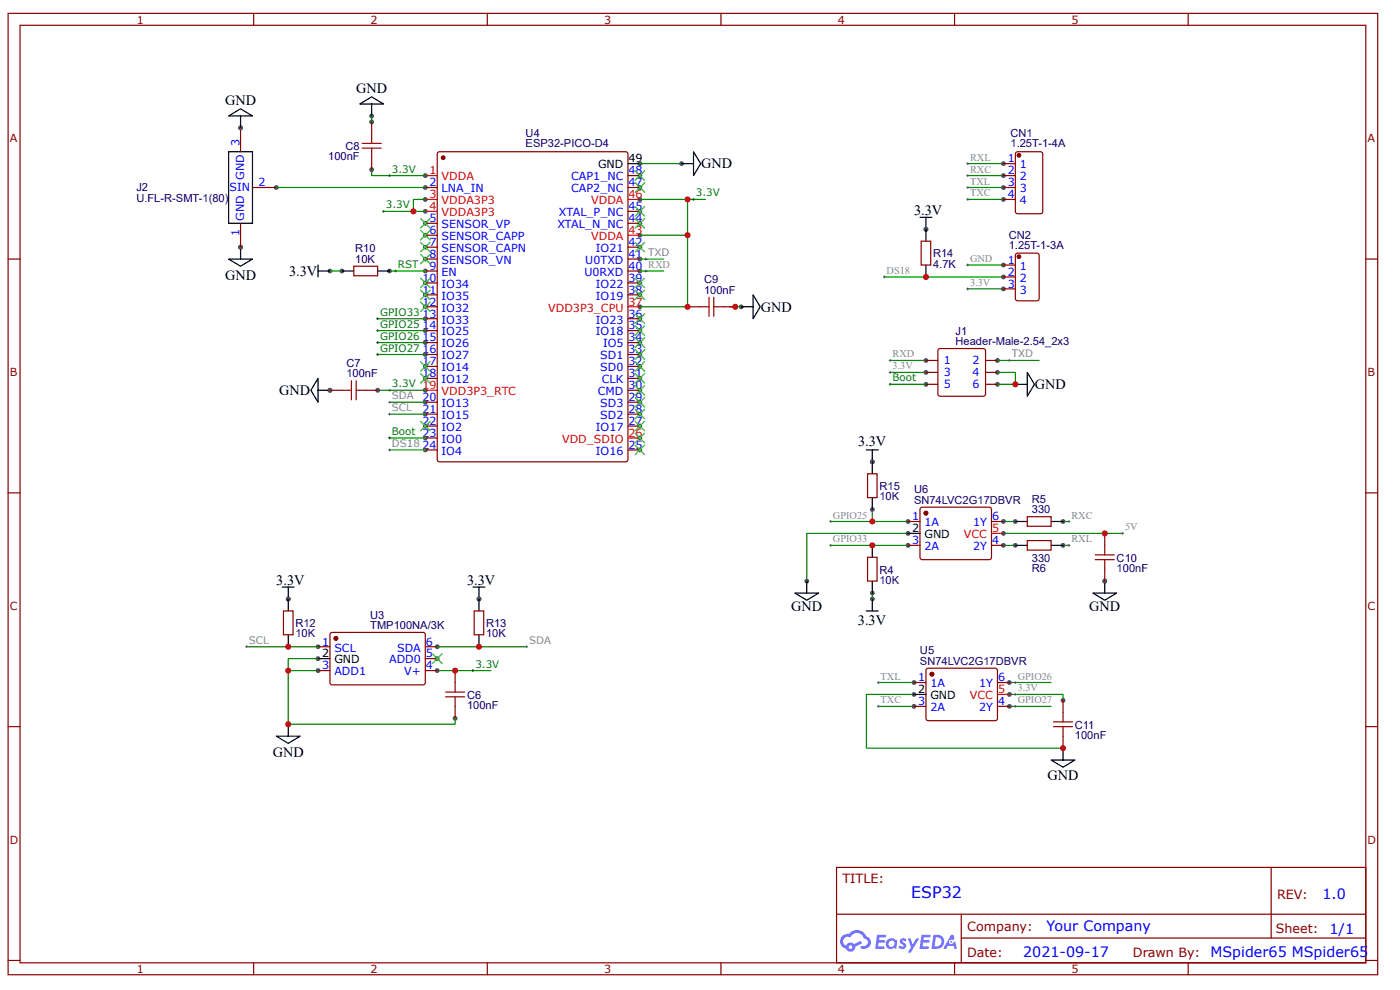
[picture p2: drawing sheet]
<svg xmlns="http://www.w3.org/2000/svg" width="297mm" height="210mm" viewBox="0 0 297 210" stroke-linecap="round" stroke-linejoin="round" font-family="sans-serif">
<g fill="none" stroke="#800" stroke-width=".25">
<path d="M1.7 2.8h290.6v203.9h-290.6zM4.3 5.4h285.5v198.7h-285.5zM53.8 2.8v2.6M103.4 2.8v2.6M152.9 2.8v2.6M202.5 2.8v2.6M252.1 2.8v2.6M1.7 54.9h2.6M289.8 54.9h2.5M1.7 104.5h2.6M289.8 104.5h2.5M1.7 154.1h2.6"/>
<path d="M289.8 154.1h2.5M177.5 183.9h112.3v20.2h-112.3zM177.5 193.8h112.2M203.9 198.9h85.8M203.9 193.8v10.1M269.7 183.9v15M1.7 203.6h2.6M53.8 204.1v2.6M103.4 204.1v2.6M152.9 204.1v2.6M202.5 204.1v2.6M252.1 204.1v2.6"/>
<path d="M289.8 203.6h2.5"/>
</g>
<g fill="#58f">
<path d="M191.1 199.1l.5-.2 .4 .1 .3 .3-.3 .4a.34 .34 0 0 0-.2-.3 .34 .34 0 0 0-.4 .1l.1 .1a.85 .85 0 0 1 .7 .6 .85 .85 0 0 1-.3 .9l-.7 .1-.6-.4 .3-.4 .5 .3 .3-.1-.1-.2a.87 .87 0 0 1-.5-1.3z"/>
<path d="M192.6 199h.6l.4 1.3 .8-1.3h.6l-1.8 3h-.6l.7-1.1z"/>
<path d="M186.1 198.2h1.7l.2 .1-.1 .4h-1.3l-.1 .6h1.1l.2 .3-.3 .3h-1.1l-.1 .7 1.2 .1 .2 .2-.2 .2-1.9 .1z"/>
<path d="M195.5 198.2h1.7l.2 .1-.1 .4h-1.3l-.1 .6h1.1l.2 .3-.2 .3-1.2-.1-.1 .8 1.3 .1 .1 .2-.1 .2-1.9 .1z"/>
<path d="M201.8 198.2h.5l.2 .9-.4 .2a.5 .5 0 0 0-.8 .2 .5 .5 0 0 0 .4 .7 .5 .5 0 0 0 .6-.4l.3-.2 .4 1.6h-.5l-.2-.7h-1.2l-.4 .7h-.6z"/>
<path d="M198 198.2l-.4 3h1a1.51 1.51 0 0 0 1.7-1.6 1.51 1.51 0 0 0-1.8-1.4zM198.5 198.7a1 1 0 0 1 1.2 1 1 1 0 0 1-1.2 .9h-.2z"/>
<path d="M188.2 199.3a1.1 1.1 0 0 0 0 1.6 1.1 1.1 0 0 0 1.5 .1l.4 .2 .3-1.7-.5-.2a1.07 1.07 0 0 0-1.7 0zM188.4 200.1a.7 .7 0 0 1 1.4 0 .7 .7 0 0 1-1.4 0z"/>
<path d="M178.7 198.5a1.57 1.57 0 0 0 .8 2.6 1.03 1.03 0 0 0 1.1 .7 1.03 1.03 0 0 0 .9-1.1l1.4-.7-.3-.5-1.4 .7a1.05 1.05 0 0 0-1.7 .3 1 1 0 0 1-.5-1.4 1 1 0 0 1 1.4-.4 1.52 1.52 0 0 1 1.6-.9 1.52 1.52 0 0 1 1.3 1.2 .82 .82 0 0 1 .8 1 .82 .82 0 0 1-1.2 .6 .31 .31 0 0 0-.4 .2 .31 .31 0 0 0 .3 .4 1.42 1.42 0 0 0 1.9-.9 1.42 1.42 0 0 0-.9-1.8 2.25 2.25 0 0 0-3.8-.5l-.8 .1zM180 200.8a.4 .4 0 0 1 .8 0 .4 .4 0 0 1-.8 0z"/>
<circle cx="201.8" cy="199.7" r=".19"/>
</g>
<path d="M92.9 32.3l.4-.1h39.4l.4 .2 .1 65-.2 .4-39.7 .1-.5-.2v-65z" fill="none" stroke="#800" stroke-width=".25"/>
<circle cx="94" cy="33.4" r=".38" fill="#800"/>
<circle cx="94" cy="33.4" r=".38" fill="none" stroke="#800" stroke-width=".25"/>
<circle cx="90.2" cy="37.2" r=".51" fill="#4f4f4f"/>
<path d="M90.2 37.2h2.6" fill="none" stroke="#f00" stroke-width=".25"/>
<circle cx="90.2" cy="39.8" r=".51" fill="#4f4f4f"/>
<path d="M90.2 39.8h2.6" fill="none" stroke="#800" stroke-width=".25"/>
<circle cx="90.2" cy="42.3" r=".51" fill="#4f4f4f"/>
<path d="M90.2 42.3h2.6" fill="none" stroke="#f00" stroke-width=".25"/>
<circle cx="90.2" cy="44.8" r=".51" fill="#4f4f4f"/>
<path d="M90.2 44.8h2.6" fill="none" stroke="#f00" stroke-width=".25"/>
<circle cx="90.2" cy="47.3" r=".51" fill="#4f4f4f"/>
<path d="M90.2 47.3h2.6" fill="none" stroke="#800" stroke-width=".25"/>
<circle cx="90.2" cy="49.9" r=".51" fill="#4f4f4f"/>
<path d="M90.2 49.9h2.6" fill="none" stroke="#800" stroke-width=".25"/>
<circle cx="90.2" cy="52.4" r=".51" fill="#4f4f4f"/>
<path d="M90.2 52.4h2.6" fill="none" stroke="#800" stroke-width=".25"/>
<circle cx="90.2" cy="54.9" r=".51" fill="#4f4f4f"/>
<path d="M90.2 54.9h2.6" fill="none" stroke="#800" stroke-width=".25"/>
<circle cx="90.2" cy="57.5" r=".51" fill="#4f4f4f"/>
<path d="M90.2 57.5h2.6" fill="none" stroke="#800" stroke-width=".25"/>
<circle cx="90.2" cy="60" r=".51" fill="#4f4f4f"/>
<path d="M90.2 60h2.6" fill="none" stroke="#800" stroke-width=".25"/>
<circle cx="90.2" cy="62.5" r=".51" fill="#4f4f4f"/>
<path d="M90.2 62.5h2.6" fill="none" stroke="#800" stroke-width=".25"/>
<circle cx="90.2" cy="65" r=".51" fill="#4f4f4f"/>
<path d="M90.2 65h2.6" fill="none" stroke="#800" stroke-width=".25"/>
<circle cx="90.2" cy="67.6" r=".51" fill="#4f4f4f"/>
<path d="M90.2 67.6h2.6" fill="none" stroke="#800" stroke-width=".25"/>
<circle cx="90.2" cy="70.1" r=".51" fill="#4f4f4f"/>
<path d="M90.2 70.1h2.6" fill="none" stroke="#800" stroke-width=".25"/>
<circle cx="90.2" cy="72.6" r=".51" fill="#4f4f4f"/>
<path d="M90.2 72.6h2.6" fill="none" stroke="#800" stroke-width=".25"/>
<circle cx="90.2" cy="75.2" r=".51" fill="#4f4f4f"/>
<path d="M90.2 75.2h2.6" fill="none" stroke="#800" stroke-width=".25"/>
<circle cx="90.2" cy="77.7" r=".51" fill="#4f4f4f"/>
<path d="M90.2 77.7h2.6" fill="none" stroke="#800" stroke-width=".25"/>
<circle cx="90.2" cy="80.2" r=".51" fill="#4f4f4f"/>
<path d="M90.2 80.2h2.6" fill="none" stroke="#800" stroke-width=".25"/>
<circle cx="90.2" cy="82.7" r=".51" fill="#4f4f4f"/>
<path d="M90.2 82.7h2.6" fill="none" stroke="#f00" stroke-width=".25"/>
<circle cx="90.2" cy="85.3" r=".51" fill="#4f4f4f"/>
<path d="M90.2 85.3h2.6" fill="none" stroke="#800" stroke-width=".25"/>
<circle cx="90.2" cy="87.8" r=".51" fill="#4f4f4f"/>
<path d="M90.2 87.8h2.6" fill="none" stroke="#800" stroke-width=".25"/>
<circle cx="90.2" cy="90.3" r=".51" fill="#4f4f4f"/>
<path d="M90.2 90.3h2.6" fill="none" stroke="#800" stroke-width=".25"/>
<circle cx="90.2" cy="92.9" r=".51" fill="#4f4f4f"/>
<path d="M90.2 92.9h2.6" fill="none" stroke="#800" stroke-width=".25"/>
<circle cx="90.2" cy="95.4" r=".51" fill="#4f4f4f"/>
<path d="M90.2 95.4h2.6" fill="none" stroke="#800" stroke-width=".25"/>
<circle cx="135.7" cy="95.4" r=".51" fill="#4f4f4f"/>
<path d="M133.2 95.4h2.5" fill="none" stroke="#800" stroke-width=".25"/>
<circle cx="135.7" cy="92.9" r=".51" fill="#4f4f4f"/>
<path d="M133.2 92.9h2.5" fill="none" stroke="#f00" stroke-width=".25"/>
<circle cx="135.7" cy="90.3" r=".51" fill="#4f4f4f"/>
<path d="M133.2 90.3h2.5" fill="none" stroke="#800" stroke-width=".25"/>
<circle cx="135.7" cy="87.8" r=".51" fill="#4f4f4f"/>
<path d="M133.2 87.8h2.5" fill="none" stroke="#800" stroke-width=".25"/>
<circle cx="135.7" cy="85.3" r=".51" fill="#4f4f4f"/>
<path d="M133.2 85.3h2.5" fill="none" stroke="#800" stroke-width=".25"/>
<circle cx="135.7" cy="82.7" r=".51" fill="#4f4f4f"/>
<path d="M133.2 82.7h2.5" fill="none" stroke="#800" stroke-width=".25"/>
<circle cx="135.7" cy="80.2" r=".51" fill="#4f4f4f"/>
<path d="M133.2 80.2h2.5" fill="none" stroke="#800" stroke-width=".25"/>
<circle cx="135.7" cy="77.7" r=".51" fill="#4f4f4f"/>
<path d="M133.2 77.7h2.5" fill="none" stroke="#800" stroke-width=".25"/>
<circle cx="135.7" cy="75.2" r=".51" fill="#4f4f4f"/>
<path d="M133.2 75.2h2.5" fill="none" stroke="#800" stroke-width=".25"/>
<circle cx="135.7" cy="72.6" r=".51" fill="#4f4f4f"/>
<path d="M133.2 72.6h2.5" fill="none" stroke="#800" stroke-width=".25"/>
<circle cx="135.7" cy="70.1" r=".51" fill="#4f4f4f"/>
<path d="M133.2 70.1h2.5" fill="none" stroke="#800" stroke-width=".25"/>
<circle cx="135.7" cy="67.6" r=".51" fill="#4f4f4f"/>
<path d="M133.2 67.6h2.5" fill="none" stroke="#800" stroke-width=".25"/>
<circle cx="135.7" cy="65" r=".51" fill="#4f4f4f"/>
<path d="M133.2 65h2.5" fill="none" stroke="#f00" stroke-width=".25"/>
<circle cx="135.7" cy="62.5" r=".51" fill="#4f4f4f"/>
<path d="M133.2 62.5h2.5" fill="none" stroke="#800" stroke-width=".25"/>
<circle cx="135.7" cy="60" r=".51" fill="#4f4f4f"/>
<path d="M133.2 60h2.5" fill="none" stroke="#800" stroke-width=".25"/>
<circle cx="135.7" cy="57.5" r=".51" fill="#4f4f4f"/>
<path d="M133.2 57.5h2.5" fill="none" stroke="#800" stroke-width=".25"/>
<circle cx="135.7" cy="54.9" r=".51" fill="#4f4f4f"/>
<path d="M133.2 54.9h2.5" fill="none" stroke="#800" stroke-width=".25"/>
<circle cx="135.7" cy="52.4" r=".51" fill="#4f4f4f"/>
<path d="M133.2 52.4h2.5" fill="none" stroke="#800" stroke-width=".25"/>
<circle cx="135.7" cy="49.9" r=".51" fill="#4f4f4f"/>
<path d="M133.2 49.9h2.5" fill="none" stroke="#f00" stroke-width=".25"/>
<circle cx="135.7" cy="47.3" r=".51" fill="#4f4f4f"/>
<path d="M133.2 47.3h2.5" fill="none" stroke="#800" stroke-width=".25"/>
<circle cx="135.7" cy="44.8" r=".51" fill="#4f4f4f"/>
<path d="M133.2 44.8h2.5" fill="none" stroke="#800" stroke-width=".25"/>
<circle cx="135.7" cy="42.3" r=".51" fill="#4f4f4f"/>
<path d="M133.2 42.3h2.5" fill="none" stroke="#f00" stroke-width=".25"/>
<circle cx="135.7" cy="39.8" r=".51" fill="#4f4f4f"/>
<path d="M133.2 39.8h2.5" fill="none" stroke="#800" stroke-width=".25"/>
<circle cx="135.7" cy="37.2" r=".51" fill="#4f4f4f"/>
<path d="M133.2 37.2h2.5" fill="none" stroke="#800" stroke-width=".25"/>
<circle cx="135.7" cy="34.7" r=".51" fill="#4f4f4f"/>
<path d="M133.2 34.7h2.5" fill="none" stroke="#000" stroke-width=".25"/>
<path d="M135.7 42.3h10.2v7.6h-10.2M145.9 49.9v15.1h-10.2M145.9 42.3h3.8" fill="none" stroke="#080" stroke-width=".25"/>
<circle cx="147.1" cy="42.3" r=".25" fill="#360"/>
<path d="M147.1 42v.5zM146.9 42.3h.5z" fill="#000"/>
<circle cx="157.2" cy="65" r=".51" fill="#4f4f4f"/>
<path d="M157.2 65h2.6M159.8 62.5l1.5 2.5-1.5 2.6z" fill="none" stroke="#000" stroke-width=".25"/>
<circle cx="51" cy="52.4" r=".51" fill="#4f4f4f"/>
<path d="M48.5 54.9h5.1l-2.6 1.5zM51 52.4v2.5" fill="none" stroke="#000" stroke-width=".25"/>
<circle cx="81.4" cy="44.8" r=".25" fill="#360"/>
<path d="M81.4 44.6v.5zM81.1 44.8h.5z" fill="#000"/>
<path d="M78.9 36v1.2h11.3M90.2 42.3h-2.5v2.5" fill="none" stroke="#080" stroke-width=".25"/>
<circle cx="82.6" cy="37.2" r=".25" fill="#360"/>
<path d="M82.6 37v.5zM82.4 37.2h.5z" fill="#000"/>
<path d="M48.5 32.2h5.1v15.1h-5.1z" fill="none" stroke="#000" stroke-width=".25"/>
<circle cx="51" cy="52.4" r=".51" fill="#4f4f4f"/>
<path d="M51 47.3v5.1" fill="none" stroke="#800" stroke-width=".25"/>
<circle cx="58.6" cy="39.8" r=".51" fill="#4f4f4f"/>
<path d="M53.6 39.8h5" fill="none" stroke="#800" stroke-width=".25"/>
<circle cx="51" cy="27.1" r=".51" fill="#4f4f4f"/>
<path d="M51 27.1v5.1" fill="none" stroke="#800" stroke-width=".25"/>
<path d="M58.6 39.8h31.6" fill="none" stroke="#080" stroke-width=".25"/>
<circle cx="51" cy="27.1" r=".51" fill="#4f4f4f"/>
<path d="M48.5 24.6l2.5-1.5 2.6 1.5zM51 24.6v2.5" fill="none" stroke="#000" stroke-width=".25"/>
<circle cx="82.6" cy="82.7" r=".25" fill="#360"/>
<path d="M82.6 82.5v.5zM82.4 82.7h.5z" fill="#000"/>
<circle cx="70" cy="82.7" r=".51" fill="#4f4f4f"/>
<path d="M67.5 80.2v5.1l-1.5-2.6zM67.5 82.7h2.5" fill="none" stroke="#000" stroke-width=".25"/>
<circle cx="83.9" cy="57.5" r=".25" fill="#360"/>
<path d="M83.9 57.2v.5zM83.7 57.5h.5z" fill="#000"/>
<path d="M82.6 92.9h7.6" fill="none" stroke="#080" stroke-width=".25"/>
<circle cx="82.6" cy="92.9" r=".25" fill="#360"/>
<path d="M82.6 92.6v.5zM82.4 92.9h.5z" fill="#000"/>
<path d="M135.7 57.5h5.1M135.7 54.9h5.1" fill="none" stroke="#080" stroke-width=".25"/>
<circle cx="137" cy="54.9" r=".25" fill="#838383"/>
<path d="M137 54.7v.5zM136.8 54.9h.5z" fill="#000"/>
<circle cx="137" cy="57.5" r=".25" fill="#838383"/>
<path d="M137 57.2v.5zM136.8 57.5h.5z" fill="#000"/>
<path d="M82.6 85.3h7.6M82.6 87.8h7.6" fill="none" stroke="#080" stroke-width=".25"/>
<circle cx="82.6" cy="85.3" r=".25" fill="#838383"/>
<path d="M82.6 85v.5zM82.4 85.3h.5z" fill="#000"/>
<circle cx="82.6" cy="87.8" r=".25" fill="#838383"/>
<path d="M82.6 87.5v.6zM82.4 87.8h.5z" fill="#000"/>
<path d="M82.6 95.4h7.6" fill="none" stroke="#080" stroke-width=".25"/>
<circle cx="82.6" cy="95.4" r=".25" fill="#838383"/>
<path d="M82.6 95.1v.5zM82.4 95.4h.5z" fill="#000"/>
<path d="M80.1 75.2h10.1M80.1 72.6h10.1M80.1 67.6h10.1" fill="none" stroke="#080" stroke-width=".25"/>
<circle cx="80.1" cy="67.6" r=".25" fill="#360"/>
<path d="M80.1 67.3v.5zM79.9 67.6h.5z" fill="#000"/>
<circle cx="80.1" cy="70.1" r=".25" fill="#360"/>
<path d="M80.1 69.8v.6zM79.9 70.1h.5z" fill="#000"/>
<circle cx="80.1" cy="72.6" r=".25" fill="#360"/>
<path d="M80.1 72.4v.5zM79.9 72.6h.5z" fill="#000"/>
<circle cx="80.1" cy="75.2" r=".25" fill="#360"/>
<path d="M80.1 74.9v.5zM79.9 75.2h.5z" fill="#000"/>
<path d="M212.9 113.1h25.3" fill="none" stroke="#080" stroke-width=".25"/>
<circle cx="238.2" cy="113.1" r=".25" fill="#838383"/>
<path d="M238.2 112.8v.5zM237.9 113.1h.5z" fill="#000"/>
<circle cx="226.8" cy="110.6" r=".25" fill="#838383"/>
<path d="M226.8 110.3v.5zM226.5 110.6h.5z" fill="#000"/>
<path d="M225.5 110.6h1.3M225.5 115.6h1.3" fill="none" stroke="#080" stroke-width=".25"/>
<circle cx="226.8" cy="115.6" r=".25" fill="#838383"/>
<path d="M226.8 115.4v.5zM226.5 115.6h.5z" fill="#000"/>
<path d="M212.9 115.6h2.5M193.9 147.2h-10.1v11.4h41.7M214.1 147.2h11.4v1.3" fill="none" stroke="#080" stroke-width=".25"/>
<circle cx="225.5" cy="158.6" r=".51" fill="#4f4f4f"/>
<path d="M225.5 158.6v2.5M223 161.1h5.1l-2.6 1.6z" fill="none" stroke="#000" stroke-width=".25"/>
<path d="M186.3 144.7h7.6M186.3 149.8h7.6" fill="none" stroke="#080" stroke-width=".25"/>
<circle cx="186.3" cy="144.7" r=".25" fill="#838383"/>
<path d="M186.3 144.4v.6zM186.1 144.7h.5z" fill="#000"/>
<circle cx="186.3" cy="149.8" r=".25" fill="#838383"/>
<path d="M186.3 149.5v.5zM186.1 149.8h.5z" fill="#000"/>
<path d="M214.1 144.7h8.9" fill="none" stroke="#080" stroke-width=".25"/>
<circle cx="215.4" cy="144.7" r=".25" fill="#838383"/>
<path d="M215.4 144.4v.6zM215.2 144.7h.5z" fill="#000"/>
<path d="M214.1 149.8h8.9" fill="none" stroke="#080" stroke-width=".25"/>
<circle cx="215.4" cy="149.8" r=".25" fill="#838383"/>
<path d="M215.4 149.5v.5zM215.2 149.8h.5z" fill="#000"/>
<path d="M205.3 42.3h7.6" fill="none" stroke="#080" stroke-width=".25"/>
<circle cx="205.3" cy="42.3" r=".25" fill="#838383"/>
<path d="M205.3 42v.5zM205 42.3h.5z" fill="#000"/>
<path d="M205.3 39.8h7.6" fill="none" stroke="#080" stroke-width=".25"/>
<circle cx="205.3" cy="39.8" r=".25" fill="#838383"/>
<path d="M205.3 39.5v.5zM205 39.8h.5z" fill="#000"/>
<path d="M205.3 37.2h7.6" fill="none" stroke="#080" stroke-width=".25"/>
<circle cx="205.3" cy="37.2" r=".25" fill="#838383"/>
<path d="M205.3 37v.5zM205 37.2h.5z" fill="#000"/>
<path d="M205.3 34.7h7.6" fill="none" stroke="#080" stroke-width=".25"/>
<circle cx="205.3" cy="34.7" r=".25" fill="#838383"/>
<path d="M205.3 34.4v.5zM205 34.7h.5z" fill="#000"/>
<path d="M205.3 61.2h7.6" fill="none" stroke="#080" stroke-width=".25"/>
<circle cx="205.3" cy="61.2" r=".25" fill="#838383"/>
<path d="M205.3 61v.5zM205 61.2h.5z" fill="#000"/>
<path d="M187.6 58.7h25.3" fill="none" stroke="#080" stroke-width=".25"/>
<circle cx="187.6" cy="58.7" r=".25" fill="#838383"/>
<path d="M187.6 58.5v.5zM187.3 58.7h.5z" fill="#000"/>
<path d="M205.3 56.2h7.6" fill="none" stroke="#080" stroke-width=".25"/>
<circle cx="205.3" cy="56.2" r=".25" fill="#838383"/>
<path d="M205.3 55.9v.5zM205 56.2h.5z" fill="#000"/>
<circle cx="61.1" cy="153.6" r=".51" fill="#4f4f4f"/>
<path d="M58.6 156.1h5.1l-2.6 1.5zM61.1 153.6v2.5" fill="none" stroke="#000" stroke-width=".25"/>
<path d="M92.8 142.2h11.3" fill="none" stroke="#080" stroke-width=".25"/>
<circle cx="71.3" cy="135.3" r=".38" fill="#800"/>
<g fill="none" stroke="#800" stroke-width=".25">
<path d="M70.1 134.2l.4-.1 19.5 .1 .2 .4-.1 10.4-.4 .2-19.5-.1-.2-.4v-10.1z"/>
<circle cx="71.3" cy="135.3" r=".38"/>
</g>
<circle cx="71.3" cy="135.3" r=".38" fill="#800"/>
<circle cx="71.3" cy="135.3" r=".38" fill="none" stroke="#800" stroke-width=".25"/>
<circle cx="67.5" cy="137.1" r=".51" fill="#4f4f4f"/>
<path d="M67.5 137.1h2.5" fill="none" stroke="#800" stroke-width=".25"/>
<circle cx="67.5" cy="139.6" r=".51" fill="#4f4f4f"/>
<path d="M67.5 139.6h2.5" fill="none" stroke="#000" stroke-width=".25"/>
<circle cx="67.5" cy="142.2" r=".51" fill="#4f4f4f"/>
<path d="M67.5 142.2h2.5" fill="none" stroke="#800" stroke-width=".25"/>
<circle cx="92.8" cy="142.2" r=".51" fill="#4f4f4f"/>
<path d="M90.2 142.2h2.6" fill="none" stroke="#800" stroke-width=".25"/>
<circle cx="92.8" cy="139.6" r=".51" fill="#4f4f4f"/>
<path d="M90.2 139.6h2.6" fill="none" stroke="#800" stroke-width=".25"/>
<circle cx="92.8" cy="137.1" r=".51" fill="#4f4f4f"/>
<path d="M90.2 137.1h2.6" fill="none" stroke="#800" stroke-width=".25"/>
<path d="M52.3 137.1h15.2M92.8 137.1h18.9" fill="none" stroke="#080" stroke-width=".25"/>
<circle cx="100.3" cy="142.2" r=".25" fill="#360"/>
<path d="M100.3 141.9v.5zM100.1 142.2h.5z" fill="#000"/>
<circle cx="111.7" cy="137.1" r=".25" fill="#838383"/>
<path d="M111.7 136.9v.5zM111.5 137.1h.5z" fill="#000"/>
<circle cx="52.3" cy="137.1" r=".25" fill="#838383"/>
<path d="M52.3 136.9v.5zM52 137.1h.6z" fill="#000"/>
<circle cx="196.4" cy="48.6" r=".51" fill="#4f4f4f"/>
<path d="M195.2 46.1h2.5M196.4 46.1v2.5" fill="none" stroke="#000" stroke-width=".25"/>
<circle cx="61.1" cy="127" r=".51" fill="#4f4f4f"/>
<path d="M59.9 124.5h2.5M61.1 124.5v2.5" fill="none" stroke="#000" stroke-width=".25"/>
<circle cx="101.6" cy="127" r=".51" fill="#4f4f4f"/>
<path d="M100.3 124.5h2.6M101.6 124.5v2.5" fill="none" stroke="#000" stroke-width=".25"/>
<path d="M135.7 34.7h8.9" fill="none" stroke="#080" stroke-width=".25"/>
<circle cx="144.6" cy="34.7" r=".51" fill="#4f4f4f"/>
<path d="M144.6 34.7h2.5M147.1 32.2l1.5 2.5-1.5 2.5z" fill="none" stroke="#000" stroke-width=".25"/>
<circle cx="215.4" cy="147.2" r=".25" fill="#838383"/>
<g fill="#000">
<path d="M134.7 36.2l2.1 2zM136.8 36.2l-2.1 2z"/>
<path d="M134.7 38.7l2.1 2.1zM136.8 38.7l-2.1 2.1z"/>
<path d="M89.2 46.3l2 2.1zM91.2 46.3l-2 2.1z"/>
<path d="M89.2 48.9l2 2zM91.2 48.9l-2 2z"/>
<path d="M89.2 51.4l2 2zM91.2 51.4l-2 2z"/>
<path d="M89.2 53.9l2 2zM91.2 53.9l-2 2z"/>
<path d="M89.2 59l2 2zM91.2 59l-2 2z"/>
<path d="M134.7 43.8l2.1 2zM136.8 43.8l-2.1 2z"/>
<path d="M134.7 46.3l2.1 2.1zM136.8 46.3l-2.1 2.1z"/>
<path d="M134.7 51.4l2.1 2zM136.8 51.4l-2.1 2z"/>
<path d="M134.7 59l2.1 2zM136.8 59l-2.1 2z"/>
<path d="M89.2 76.7l2 2zM91.2 76.7l-2 2z"/>
<path d="M89.2 79.2l2 2zM91.2 79.2l-2 2z"/>
<path d="M89.2 61.5l2 2zM91.2 61.5l-2 2z"/>
<path d="M89.2 64l2 2.1zM91.2 64l-2 2.1z"/>
<path d="M134.7 66.6l2.1 2zM136.8 66.6l-2.1 2z"/>
<path d="M134.7 69.1l2.1 2zM136.8 69.1l-2.1 2z"/>
<path d="M134.7 71.6l2.1 2zM136.8 71.6l-2.1 2z"/>
<path d="M134.7 74.1l2.1 2.1zM136.8 74.1l-2.1 2.1z"/>
<path d="M134.7 76.7l2.1 2zM136.8 76.7l-2.1 2z"/>
<path d="M134.7 79.2l2.1 2zM136.8 79.2l-2.1 2z"/>
<path d="M134.7 61.5l2.1 2zM136.8 61.5l-2.1 2z"/>
<path d="M89.2 89.3l2 2zM91.2 89.3l-2 2z"/>
<path d="M134.7 94.4l2.1 2zM136.8 94.4l-2.1 2z"/>
<path d="M134.7 91.8l2.1 2.1zM136.8 91.8l-2.1 2.1z"/>
<path d="M134.7 89.3l2.1 2zM136.8 89.3l-2.1 2z"/>
<path d="M134.7 86.8l2.1 2zM136.8 86.8l-2.1 2z"/>
<path d="M134.7 81.7l2.1 2.1zM136.8 81.7l-2.1 2.1z"/>
<path d="M134.7 84.3l2.1 2zM136.8 84.3l-2.1 2z"/>
<path d="M215.4 147v.5zM215.2 147.2h.5z"/>
</g>
<path d="M80.1 70.1h10.1M154.7 65h1.3M212.9 110.6h2.5" fill="none" stroke="#080" stroke-width=".25"/>
<g fill="none" stroke="#3c3" stroke-width=".25">
<path d="M134.7 36.2l2.1 2M134.7 38.7l2.1 2.1M136.8 36.2l-2.1 2M136.8 38.7l-2.1 2.1M89.2 46.3l2 2.1M89.2 48.9l2 2M89.2 51.4l2 2M89.2 53.9l2 2M89.2 59l2 2M91.2 46.3l-2 2.1M91.2 48.9l-2 2M91.2 51.4l-2 2"/>
<path d="M91.2 53.9l-2 2M91.2 59l-2 2M134.7 43.8l2.1 2M134.7 46.3l2.1 2.1M134.7 51.4l2.1 2M134.7 59l2.1 2M136.8 43.8l-2.1 2M136.8 46.3l-2.1 2.1M136.8 51.4l-2.1 2M136.8 59l-2.1 2M89.2 76.7l2 2M89.2 79.2l2 2"/>
<path d="M89.2 61.5l2 2M89.2 64l2 2.1M91.2 76.7l-2 2M91.2 79.2l-2 2M91.2 61.5l-2 2M91.2 64l-2 2.1M134.7 66.6l2.1 2M134.7 69.1l2.1 2M134.7 71.6l2.1 2M134.7 74.1l2.1 2.1M134.7 76.7l2.1 2M134.7 79.2l2.1 2"/>
<path d="M134.7 61.5l2.1 2M136.8 66.6l-2.1 2M136.8 69.1l-2.1 2M136.8 71.6l-2.1 2M136.8 74.1l-2.1 2.1M136.8 76.7l-2.1 2M136.8 79.2l-2.1 2M136.8 61.5l-2.1 2M89.2 89.3l2 2M91.2 89.3l-2 2M134.7 94.4l2.1 2M134.7 91.8l2.1 2.1"/>
<path d="M134.7 89.3l2.1 2M134.7 86.8l2.1 2M134.7 81.7l2.1 2.1M134.7 84.3l2.1 2M136.8 94.4l-2.1 2M136.8 91.8l-2.1 2.1M136.8 89.3l-2.1 2M136.8 86.8l-2.1 2M136.8 81.7l-2.1 2.1M136.8 84.3l-2.1 2"/>
</g>
<circle cx="234.4" cy="123.2" r=".51" fill="#4f4f4f"/>
<path d="M231.8 125.7h5.1l-2.5 1.6zM234.4 123.2v2.5" fill="none" stroke="#000" stroke-width=".25"/>
<path d="M188.9 76.4h7.5M188.9 79h7.5" fill="none" stroke="#080" stroke-width=".25"/>
<circle cx="188.9" cy="79" r=".25" fill="#838383"/>
<path d="M188.9 78.7v.5zM188.6 79h.5z" fill="#000"/>
<path d="M199.1 74l.4-.1h9.1l.3 .1 .2 .4v9.1l-.2 .4-.3 .1h-9.1l-.4-.1-.1-.4v-9.1z" fill="none" stroke="#800" stroke-width=".25"/>
<circle cx="196.4" cy="76.4" r=".51" fill="#4f4f4f"/>
<path d="M196.4 76.4h2.6" fill="none" stroke="#800" stroke-width=".25"/>
<circle cx="211.6" cy="76.4" r=".51" fill="#4f4f4f"/>
<path d="M209.1 76.4h2.5" fill="none" stroke="#800" stroke-width=".25"/>
<circle cx="196.4" cy="79" r=".51" fill="#4f4f4f"/>
<path d="M196.4 79h2.6" fill="none" stroke="#800" stroke-width=".25"/>
<circle cx="211.6" cy="79" r=".51" fill="#4f4f4f"/>
<path d="M209.1 79h2.5" fill="none" stroke="#800" stroke-width=".25"/>
<circle cx="196.4" cy="81.5" r=".51" fill="#4f4f4f"/>
<path d="M196.4 81.5h2.6" fill="none" stroke="#800" stroke-width=".25"/>
<circle cx="211.6" cy="81.5" r=".51" fill="#4f4f4f"/>
<path d="M209.1 81.5h2.5" fill="none" stroke="#800" stroke-width=".25"/>
<path d="M211.6 76.4h8.9" fill="none" stroke="#080" stroke-width=".25"/>
<circle cx="188.9" cy="76.4" r=".25" fill="#838383"/>
<path d="M188.9 76.2v.5zM188.6 76.4h.5z" fill="#000"/>
<circle cx="214.1" cy="76.4" r=".25" fill="#838383"/>
<path d="M214.1 76.2v.5zM213.9 76.4h.5z" fill="#000"/>
<path d="M185.1 108v2.6h7.5" fill="none" stroke="#080" stroke-width=".25"/>
<circle cx="185.1" cy="97.9" r=".51" fill="#4f4f4f"/>
<path d="M183.8 95.4h2.5M185.1 95.4v2.5" fill="none" stroke="#000" stroke-width=".25"/>
<circle cx="78.9" cy="24.6" r=".51" fill="#4f4f4f"/>
<path d="M76.3 22.1l2.6-1.6 2.5 1.6zM78.9 22.1v2.5" fill="none" stroke="#000" stroke-width=".25"/>
<path d="M81.4 44.8h8.8M82.6 57.5h7.6" fill="none" stroke="#080" stroke-width=".25"/>
<circle cx="70" cy="57.5" r=".51" fill="#4f4f4f"/>
<path d="M67.5 57.5h2.5M67.5 56.2v2.5" fill="none" stroke="#000" stroke-width=".25"/>
<path d="M70 57.5h2.5" fill="none" stroke="#080" stroke-width=".25"/>
<path d="M215.6 53.8l.3-.1h4.1l.4 .3 .1 9.3-.3 .4-4.3 .1-.5-.3v-9.3z" fill="none" stroke="#800" stroke-width=".25"/>
<circle cx="216.2" cy="54.4" r=".38" fill="#800"/>
<circle cx="216.2" cy="54.4" r=".38" fill="none" stroke="#800" stroke-width=".25"/>
<circle cx="212.9" cy="56.2" r=".51" fill="#4f4f4f"/>
<path d="M212.9 56.2h2.5" fill="none" stroke="#800" stroke-width=".25"/>
<circle cx="212.9" cy="58.7" r=".51" fill="#4f4f4f"/>
<path d="M212.9 58.7h2.5" fill="none" stroke="#800" stroke-width=".25"/>
<circle cx="212.9" cy="61.2" r=".51" fill="#4f4f4f"/>
<path d="M215.6 32.3l.3-.1h4.8l.5 .3v12.3l-.3 .5h-5l-.5-.3v-12.3zM212.9 61.2h2.5" fill="none" stroke="#800" stroke-width=".25"/>
<circle cx="216.2" cy="32.9" r=".38" fill="#800"/>
<circle cx="216.2" cy="32.9" r=".38" fill="none" stroke="#800" stroke-width=".25"/>
<circle cx="212.9" cy="34.7" r=".51" fill="#4f4f4f"/>
<path d="M212.9 34.7h2.5" fill="none" stroke="#800" stroke-width=".25"/>
<circle cx="212.9" cy="37.2" r=".51" fill="#4f4f4f"/>
<path d="M212.9 37.2h2.5" fill="none" stroke="#800" stroke-width=".25"/>
<circle cx="212.9" cy="39.8" r=".51" fill="#4f4f4f"/>
<path d="M212.9 39.8h2.5" fill="none" stroke="#800" stroke-width=".25"/>
<circle cx="212.9" cy="42.3" r=".51" fill="#4f4f4f"/>
<path d="M212.9 42.3h2.5" fill="none" stroke="#800" stroke-width=".25"/>
<path d="M80.1 82.7h10.1M185.1 115.6h7.5" fill="none" stroke="#080" stroke-width=".25"/>
<circle cx="185.1" cy="127" r=".51" fill="#4f4f4f"/>
<path d="M183.8 129.5h2.5M185.1 127v2.5" fill="none" stroke="#000" stroke-width=".25"/>
<circle cx="176.2" cy="110.6" r=".25" fill="#838383"/>
<path d="M176.2 110.3v.5zM176 110.6h.5z" fill="#000"/>
<circle cx="176.2" cy="115.6" r=".25" fill="#838383"/>
<path d="M176.2 115.4v.5zM176 115.6h.5z" fill="#000"/>
<path d="M176.2 110.6h8.9M176.2 115.6h8.9M192.6 113.1h-21.4v10.1M185.1 125.7v1.3" fill="none" stroke="#080" stroke-width=".25"/>
<circle cx="171.2" cy="123.2" r=".51" fill="#4f4f4f"/>
<path d="M168.6 125.7h5.1l-2.5 1.6zM171.2 123.2v2.5" fill="none" stroke="#000" stroke-width=".25"/>
<circle cx="196.4" cy="108.8" r=".38" fill="#800"/>
<g fill="none" stroke="#800" stroke-width=".25">
<path d="M195.3 107.7l.4-.2 14.4 .1 .2 .4v10.4l-.5 .3-14.4-.1-.2-.5v-10.1z"/>
<circle cx="196.4" cy="108.8" r=".38"/>
</g>
<circle cx="196.4" cy="108.8" r=".38" fill="#800"/>
<circle cx="196.4" cy="108.8" r=".38" fill="none" stroke="#800" stroke-width=".25"/>
<circle cx="192.6" cy="110.6" r=".51" fill="#4f4f4f"/>
<path d="M192.6 110.6h2.6" fill="none" stroke="#800" stroke-width=".25"/>
<circle cx="192.6" cy="113.1" r=".51" fill="#4f4f4f"/>
<path d="M192.6 113.1h2.6" fill="none" stroke="#000" stroke-width=".25"/>
<circle cx="192.6" cy="115.6" r=".51" fill="#4f4f4f"/>
<path d="M192.6 115.6h2.6" fill="none" stroke="#800" stroke-width=".25"/>
<circle cx="212.9" cy="115.6" r=".51" fill="#4f4f4f"/>
<path d="M210.3 115.6h2.6" fill="none" stroke="#800" stroke-width=".25"/>
<circle cx="212.9" cy="113.1" r=".51" fill="#4f4f4f"/>
<path d="M210.3 113.1h2.6" fill="none" stroke="#f00" stroke-width=".25"/>
<circle cx="212.9" cy="110.6" r=".51" fill="#4f4f4f"/>
<path d="M210.3 110.6h2.6" fill="none" stroke="#800" stroke-width=".25"/>
<circle cx="197.7" cy="142.9" r=".38" fill="#800"/>
<g fill="none" stroke="#800" stroke-width=".25">
<path d="M196.6 141.8l.3-.1 14.5 .1 .2 .4-.1 10.4-.4 .2-14.4-.1-.3-.4v-10.1z"/>
<circle cx="197.7" cy="142.9" r=".38"/>
</g>
<circle cx="197.7" cy="142.9" r=".38" fill="#800"/>
<circle cx="197.7" cy="142.9" r=".38" fill="none" stroke="#800" stroke-width=".25"/>
<circle cx="193.9" cy="144.7" r=".51" fill="#4f4f4f"/>
<path d="M193.9 144.7h2.5" fill="none" stroke="#800" stroke-width=".25"/>
<circle cx="193.9" cy="147.2" r=".51" fill="#4f4f4f"/>
<path d="M193.9 147.2h2.5" fill="none" stroke="#000" stroke-width=".25"/>
<circle cx="193.9" cy="149.8" r=".51" fill="#4f4f4f"/>
<path d="M193.9 149.8h2.5" fill="none" stroke="#800" stroke-width=".25"/>
<circle cx="214.1" cy="149.8" r=".51" fill="#4f4f4f"/>
<path d="M211.6 149.8h2.5" fill="none" stroke="#800" stroke-width=".25"/>
<circle cx="214.1" cy="147.2" r=".51" fill="#4f4f4f"/>
<path d="M211.6 147.2h2.5" fill="none" stroke="#f00" stroke-width=".25"/>
<circle cx="214.1" cy="144.7" r=".51" fill="#4f4f4f"/>
<path d="M211.6 144.7h2.5" fill="none" stroke="#800" stroke-width=".25"/>
<circle cx="61.1" cy="127" r=".51" fill="#4f4f4f"/>
<path d="M61.1 127v2.5" fill="none" stroke="#000" stroke-width=".25"/>
<circle cx="61.1" cy="137.1" r=".51" fill="#4f4f4f"/>
<path d="M61.1 134.6v2.5" fill="none" stroke="#000" stroke-width=".25"/>
<path d="M60.1 129.5h2.1v5.1h-2.1z" fill="none" stroke="#800" stroke-width=".25"/>
<circle cx="101.6" cy="127" r=".51" fill="#4f4f4f"/>
<path d="M101.6 127v2.5" fill="none" stroke="#000" stroke-width=".25"/>
<circle cx="101.6" cy="137.1" r=".51" fill="#4f4f4f"/>
<path d="M101.6 134.6v2.5" fill="none" stroke="#000" stroke-width=".25"/>
<path d="M100.6 129.5h2v5.1h-2z" fill="none" stroke="#800" stroke-width=".25"/>
<circle cx="185.1" cy="97.9" r=".51" fill="#4f4f4f"/>
<path d="M185.1 97.9v2.5" fill="none" stroke="#000" stroke-width=".25"/>
<circle cx="185.1" cy="108" r=".51" fill="#4f4f4f"/>
<path d="M185.1 105.5v2.5" fill="none" stroke="#000" stroke-width=".25"/>
<path d="M184 100.4h2.1v5.1h-2.1z" fill="none" stroke="#800" stroke-width=".25"/>
<circle cx="185.1" cy="115.6" r=".51" fill="#4f4f4f"/>
<path d="M185.1 115.6v2.5" fill="none" stroke="#000" stroke-width=".25"/>
<circle cx="185.1" cy="125.7" r=".51" fill="#4f4f4f"/>
<path d="M185.1 123.2v2.5" fill="none" stroke="#000" stroke-width=".25"/>
<path d="M184 118.1h2.1v5.1h-2.1z" fill="none" stroke="#800" stroke-width=".25"/>
<circle cx="72.5" cy="57.5" r=".51" fill="#4f4f4f"/>
<path d="M72.5 57.5h2.6" fill="none" stroke="#000" stroke-width=".25"/>
<circle cx="82.6" cy="57.5" r=".51" fill="#4f4f4f"/>
<path d="M80.1 57.5h2.5" fill="none" stroke="#000" stroke-width=".25"/>
<path d="M75.1 56.4h5v2.1h-5z" fill="none" stroke="#800" stroke-width=".25"/>
<circle cx="196.4" cy="48.6" r=".51" fill="#4f4f4f"/>
<path d="M196.4 48.6v2.5" fill="none" stroke="#000" stroke-width=".25"/>
<circle cx="196.4" cy="58.7" r=".51" fill="#4f4f4f"/>
<path d="M196.4 56.2v2.5" fill="none" stroke="#000" stroke-width=".25"/>
<path d="M195.4 51.1h2.1v5.1h-2.1z" fill="none" stroke="#800" stroke-width=".25"/>
<path d="M150.4 63v4.1" fill="none" stroke="#a00000" stroke-width=".25"/>
<circle cx="145.9" cy="65" r=".51" fill="#4f4f4f"/>
<path d="M145.9 65h2.5" fill="none" stroke="#800" stroke-width=".25"/>
<path d="M151.4 65h2.1M151.4 63v4.1" fill="none" stroke="#a00000" stroke-width=".25"/>
<circle cx="156" cy="65" r=".51" fill="#4f4f4f"/>
<path d="M153.5 65h2.5" fill="none" stroke="#800" stroke-width=".25"/>
<path d="M148.4 65h2M74.6 80.7v4.1" fill="none" stroke="#a00000" stroke-width=".25"/>
<path d="M156 65h1.2" fill="none" stroke="#080" stroke-width=".25"/>
<circle cx="70" cy="82.7" r=".51" fill="#4f4f4f"/>
<path d="M70 82.7h2.5" fill="none" stroke="#800" stroke-width=".25"/>
<path d="M75.6 82.7h2M75.6 80.7v4.1" fill="none" stroke="#a00000" stroke-width=".25"/>
<circle cx="80.1" cy="82.7" r=".51" fill="#4f4f4f"/>
<path d="M77.6 82.7h2.5" fill="none" stroke="#800" stroke-width=".25"/>
<path d="M76.8 30.4h4.1M72.5 82.7h2.1" fill="none" stroke="#a00000" stroke-width=".25"/>
<circle cx="78.9" cy="25.8" r=".51" fill="#4f4f4f"/>
<path d="M78.9 25.8v2.6" fill="none" stroke="#800" stroke-width=".25"/>
<path d="M76.8 31.4h4.1M78.9 31.4v2" fill="none" stroke="#a00000" stroke-width=".25"/>
<circle cx="78.9" cy="36" r=".51" fill="#4f4f4f"/>
<path d="M78.9 33.4v2.6" fill="none" stroke="#800" stroke-width=".25"/>
<path d="M78.9 28.4v2M94.5 147.7h4.1" fill="none" stroke="#a00000" stroke-width=".25"/>
<path d="M78.9 24.6v1.2" fill="none" stroke="#080" stroke-width=".25"/>
<circle cx="96.6" cy="152.3" r=".51" fill="#4f4f4f"/>
<path d="M96.6 149.8v2.5" fill="none" stroke="#800" stroke-width=".25"/>
<path d="M94.5 146.7h4.1M96.6 144.7v2" fill="none" stroke="#a00000" stroke-width=".25"/>
<circle cx="96.6" cy="142.2" r=".51" fill="#4f4f4f"/>
<path d="M96.6 142.2v2.5" fill="none" stroke="#800" stroke-width=".25"/>
<path d="M96.6 147.7v2.1M223.5 154.1h4" fill="none" stroke="#a00000" stroke-width=".25"/>
<path d="M67.5 139.6h-6.4v14h35.5v-1.3" fill="none" stroke="#080" stroke-width=".25"/>
<circle cx="225.5" cy="158.6" r=".51" fill="#4f4f4f"/>
<path d="M225.5 156.1v2.5" fill="none" stroke="#800" stroke-width=".25"/>
<path d="M223.5 153h4M225.5 151v2" fill="none" stroke="#a00000" stroke-width=".25"/>
<circle cx="225.5" cy="148.5" r=".51" fill="#4f4f4f"/>
<path d="M225.5 148.5v2.5" fill="none" stroke="#800" stroke-width=".25"/>
<path d="M232.3 118.7h4.1M225.5 154.1v2" fill="none" stroke="#a00000" stroke-width=".25"/>
<circle cx="234.4" cy="123.2" r=".51" fill="#4f4f4f"/>
<path d="M234.4 120.7v2.5" fill="none" stroke="#800" stroke-width=".25"/>
<path d="M232.3 117.6h4.1M234.4 115.6v2" fill="none" stroke="#a00000" stroke-width=".25"/>
<circle cx="234.4" cy="113.1" r=".51" fill="#4f4f4f"/>
<path d="M234.4 113.1v2.5" fill="none" stroke="#800" stroke-width=".25"/>
<path d="M234.4 118.7v2" fill="none" stroke="#a00000" stroke-width=".25"/>
<circle cx="225.5" cy="110.6" r=".51" fill="#4f4f4f"/>
<path d="M223 110.6h2.5" fill="none" stroke="#000" stroke-width=".25"/>
<circle cx="215.4" cy="110.6" r=".51" fill="#4f4f4f"/>
<path d="M215.4 110.6h2.5" fill="none" stroke="#000" stroke-width=".25"/>
<path d="M217.9 109.5h5.1v2.1h-5.1z" fill="none" stroke="#800" stroke-width=".25"/>
<circle cx="225.5" cy="115.6" r=".51" fill="#4f4f4f"/>
<path d="M223 115.6h2.5" fill="none" stroke="#000" stroke-width=".25"/>
<circle cx="215.4" cy="115.6" r=".51" fill="#4f4f4f"/>
<path d="M215.4 115.6h2.5" fill="none" stroke="#000" stroke-width=".25"/>
<path d="M217.9 114.6h5.1v2h-5.1z" fill="none" stroke="#800" stroke-width=".25"/>
<path d="M91.7 138.6l2.1 2.1zM93.8 138.6l-2.1 2.1z" fill="#000"/>
<path d="M91.7 138.6l2.1 2.1M93.8 138.6l-2.1 2.1" fill="none" stroke="#3c3" stroke-width=".25"/>
<path d="M61.1 142.2h6.4" fill="none" stroke="#080" stroke-width=".25"/>
<circle cx="188.9" cy="81.5" r=".25" fill="#360"/>
<path d="M188.9 81.2v.5zM188.6 81.5h.5z" fill="#000"/>
<path d="M211.6 79h3.8v2.5h-3.8M188.9 81.5h7.5" fill="none" stroke="#080" stroke-width=".25"/>
<circle cx="215.4" cy="81.5" r=".51" fill="#4f4f4f"/>
<path d="M217.9 79l1.6 2.5-1.6 2.5zM215.4 81.5h2.5" fill="none" stroke="#000" stroke-width=".25"/>
<circle cx="145.9" cy="49.9" r=".51" fill="#4f4f4f"/>
<circle cx="145.9" cy="49.9" r=".63" fill="#c00"/>
<circle cx="145.9" cy="42.3" r=".51" fill="#4f4f4f"/>
<circle cx="145.9" cy="42.3" r=".63" fill="#c00"/>
<circle cx="87.7" cy="44.8" r=".51" fill="#4f4f4f"/>
<circle cx="87.7" cy="44.8" r=".63" fill="#c00"/>
<circle cx="185.1" cy="110.6" r=".51" fill="#4f4f4f"/>
<circle cx="185.1" cy="110.6" r=".63" fill="#c00"/>
<circle cx="61.1" cy="137.1" r=".51" fill="#4f4f4f"/>
<circle cx="61.1" cy="137.1" r=".63" fill="#c00"/>
<circle cx="101.6" cy="137.1" r=".51" fill="#4f4f4f"/>
<circle cx="101.6" cy="137.1" r=".63" fill="#c00"/>
<circle cx="185.1" cy="115.6" r=".51" fill="#4f4f4f"/>
<circle cx="185.1" cy="115.6" r=".63" fill="#c00"/>
<circle cx="196.4" cy="58.7" r=".51" fill="#4f4f4f"/>
<circle cx="196.4" cy="58.7" r=".63" fill="#c00"/>
<circle cx="145.9" cy="65" r=".51" fill="#4f4f4f"/>
<circle cx="145.9" cy="65" r=".63" fill="#c00"/>
<circle cx="156" cy="65" r=".51" fill="#4f4f4f"/>
<circle cx="156" cy="65" r=".63" fill="#c00"/>
<circle cx="96.6" cy="142.2" r=".51" fill="#4f4f4f"/>
<circle cx="96.6" cy="142.2" r=".63" fill="#c00"/>
<circle cx="61.1" cy="153.6" r=".51" fill="#4f4f4f"/>
<circle cx="61.1" cy="153.6" r=".63" fill="#c00"/>
<circle cx="225.5" cy="158.6" r=".51" fill="#4f4f4f"/>
<circle cx="225.5" cy="158.6" r=".63" fill="#c00"/>
<circle cx="234.4" cy="113.1" r=".51" fill="#4f4f4f"/>
<circle cx="234.4" cy="113.1" r=".63" fill="#c00"/>
<circle cx="61.1" cy="142.2" r=".51" fill="#4f4f4f"/>
<circle cx="61.1" cy="142.2" r=".63" fill="#c00"/>
<circle cx="215.4" cy="81.5" r=".51" fill="#4f4f4f"/>
<circle cx="215.4" cy="81.5" r=".63" fill="#c00"/>
<text font-size="3.4" fill="#00f" x="193.3" y="190.4">ESP32</text>
<g font-size="3">
<text x="47.7" y="22.3">GND</text>
<text x="75.6" y="19.8">GND</text>
<text x="148.8" y="35.7">GND</text>
<text x="193.9" y="45.6">3.3V</text>
<text x="47.7" y="59.3">GND</text>
<text x="61.3" y="58.5">3.3V</text>
<text x="161.4" y="66.1">GND</text>
<text x="59.3" y="83.8">GND</text>
<text x="219.6" y="82.5">GND</text>
<text x="182" y="94.7">3.3V</text>
<text x="58.6" y="124">3.3V</text>
<text x="99.1" y="124">3.3V</text>
<text x="167.9" y="129.5">GND</text>
<text x="231.1" y="129.5">GND</text>
<text x="182" y="132.4">3.3V</text>
<text x="57.9" y="160.5">GND</text>
<text x="222.2" y="165.4">GND</text>
</g>
<g font-size="3" fill="#00f">
<text x="280.6" y="190.5">1.0</text>
<text x="222" y="197.4">Your Company</text>
<text x="282.1" y="197.9">1/1</text>
<text x="217.1" y="203">2021-09-17</text>
<text x="256.8" y="202.9">MSpider65 MSpider65</text>
</g>
<g font-size="2.7" fill="#800">
<text x="178.7" y="187.2">TITLE:</text>
<text x="270.9" y="190.5">REV:</text>
<text x="205.2" y="197.4">Company:</text>
<text x="270.7" y="197.8">Sheet:</text>
<text x="205.2" y="202.9">Date:</text>
<text x="240.3" y="202.9">Drawn By:</text>
</g>
<g font-size="2.4" fill="#800">
<text x="29" y="5">1</text>
<text x="78.6" y="5">2</text>
<text x="128.2" y="5">3</text>
<text x="177.7" y="5">4</text>
<text x="227.3" y="5">5</text>
<text x="2.1" y="30.1">A</text>
<text x="290.1" y="30.1">A</text>
<text x="2.1" y="79.7">B</text>
<text x="290.1" y="79.7">B</text>
<text x="2.1" y="129.3">C</text>
<text x="290.1" y="129.3">C</text>
<text x="2.1" y="178.8">D</text>
<text x="290.1" y="178.8">D</text>
<text x="29" y="206.3">1</text>
<text x="78.6" y="206.3">2</text>
<text x="128.2" y="206.3">3</text>
<text x="177.7" y="206.3">4</text>
<text x="227.3" y="206.3">5</text>
</g>
<g font-size="2.4" fill="#000080">
<text x="111.5" y="28.9">U4</text>
<text x="214.4" y="29.1">CN1</text>
<text x="69.6" y="34">100nF</text>
<text x="73.3" y="31.8">C8</text>
<text x="111.5" y="31.3">ESP32-PICO-D4</text>
<text x="214.4" y="31.3">1.25T-1-4A</text>
<text x="28.9" y="40.6">J2</text>
<text x="28.9" y="42.8">U.FL-R-SMT-1(80)</text>
<text x="75.4" y="53.5">R10</text>
<text x="214" y="52.8">1.25T-1-3A</text>
<text x="214" y="50.6">CN2</text>
<text x="75.4" y="55.7">10K</text>
<text x="198" y="56.8">4.7K</text>
<text x="198" y="54.6">R14</text>
<text x="149.4" y="62.3">100nF</text>
<text x="149.4" y="60.1">C9</text>
<text x="202.7" y="71">J1</text>
<text x="73.5" y="77.8">C7</text>
<text x="202.7" y="73.1">Header-Male-2.54_2x3</text>
<text x="73.5" y="80">100nF</text>
<text x="186.6" y="106.1">10K</text>
<text x="186.6" y="103.9">R15</text>
<text x="193.9" y="106.8">SN74LVC2G17DBVR</text>
<text x="193.9" y="104.5">U6</text>
<text x="218.9" y="106.6">R5</text>
<text x="218.9" y="108.8">330</text>
<text x="218.9" y="119.2">330</text>
<text x="236.9" y="119.1">C10</text>
<text x="186.6" y="123.8">10K</text>
<text x="186.6" y="121.6">R4</text>
<text x="218.9" y="121.3">R6</text>
<text x="236.9" y="121.2">100nF</text>
<text x="78.6" y="131.1">U3</text>
<text x="62.7" y="135.1">10K</text>
<text x="62.7" y="133">R12</text>
<text x="78.6" y="133.3">TMP100NA/3K</text>
<text x="103.1" y="135.1">10K</text>
<text x="103.1" y="133">R13</text>
<text x="195.2" y="140.9">SN74LVC2G17DBVR</text>
<text x="195.2" y="138.6">U5</text>
<text x="99.1" y="148.1">C6</text>
<text x="99.1" y="150.3">100nF</text>
<text x="228" y="154.5">C11</text>
<text x="228" y="156.6">100nF</text>
</g>
<g font-size="2.4" fill="#00f">
<text x="50.8" y="30.9" transform="rotate(-90 50.8 30.9)">3</text>
<text x="213.8" y="34.4">1</text>
<text x="216.3" y="35.7">1</text>
<text x="48.7" y="40.5">SIN</text>
<text x="51.8" y="38.1" transform="rotate(-90 51.8 38.1)">GND</text>
<text x="54.8" y="39.5">2</text>
<text x="91.1" y="39.5">2</text>
<text x="93.7" y="40.8">LNA_IN</text>
<text x="121.2" y="40.8">CAP2_NC</text>
<text x="121.2" y="38.2">CAP1_NC</text>
<text x="133.3" y="39.5">47</text>
<text x="133.3" y="37">48</text>
<text x="213.8" y="37">2</text>
<text x="213.8" y="39.5">3</text>
<text x="216.3" y="38.2">2</text>
<text x="216.3" y="40.8">3</text>
<text x="51.8" y="46.8" transform="rotate(-90 51.8 46.8)">GND</text>
<text x="91.1" y="47.1">5</text>
<text x="118.6" y="45.8">XTAL_P_NC</text>
<text x="133.3" y="47.1">44</text>
<text x="133.3" y="44.6">45</text>
<text x="213.8" y="42">4</text>
<text x="216.3" y="43.3">4</text>
<text x="50.8" y="50.1" transform="rotate(-90 50.8 50.1)">1</text>
<text x="91.1" y="49.6">6</text>
<text x="91.1" y="52.1">7</text>
<text x="93.7" y="48.4">SENSOR_VP</text>
<text x="93.7" y="50.9">SENSOR_CAPP</text>
<text x="93.7" y="53.4">SENSOR_CAPN</text>
<text x="118.2" y="48.4">XTAL_N_NC</text>
<text x="126.4" y="53.4">IO21</text>
<text x="133.3" y="52.1">42</text>
<text x="89.6" y="59.7">10</text>
<text x="91.1" y="54.7">8</text>
<text x="91.1" y="57.2">9</text>
<text x="93.7" y="55.9">SENSOR_VN</text>
<text x="93.7" y="58.5">EN</text>
<text x="124" y="58.5">U0RXD</text>
<text x="124.2" y="55.9">U0TXD</text>
<text x="133.3" y="59.7">39</text>
<text x="133.3" y="57.2">40 RXD</text>
<text x="133.3" y="54.7">41 TXD</text>
<text x="213.8" y="55.9">1</text>
<text x="213.8" y="58.5">2</text>
<text x="216.3" y="57.2">1</text>
<text x="216.3" y="59.7">2</text>
<text x="89.6" y="62.3">11</text>
<text x="89.6" y="64.8">12</text>
<text x="93.7" y="61">IO34</text>
<text x="93.7" y="63.5">IO35</text>
<text x="126.4" y="63.5">IO19</text>
<text x="126.4" y="61">IO22</text>
<text x="133.3" y="62.3">38</text>
<text x="213.8" y="61">3</text>
<text x="216.3" y="62.3">3</text>
<text x="89.6" y="67.3">13</text>
<text x="89.6" y="69.8">14</text>
<text x="93.7" y="66.1">IO32</text>
<text x="93.7" y="68.6">IO33</text>
<text x="93.7" y="71.1">IO25</text>
<text x="126.4" y="71.1">IO18</text>
<text x="126.4" y="68.6">IO23</text>
<text x="133.3" y="69.8">35</text>
<text x="133.3" y="67.3">36</text>
<text x="89.6" y="72.4">15</text>
<text x="89.6" y="74.9">16</text>
<text x="89.6" y="77.4">17</text>
<text x="93.7" y="73.6">IO26</text>
<text x="93.7" y="76.2">IO27</text>
<text x="127.3" y="76.2">SD1</text>
<text x="127.9" y="73.6">IO5</text>
<text x="133.3" y="77.4">32</text>
<text x="133.3" y="74.9">33</text>
<text x="133.3" y="72.4">34</text>
<text x="200.2" y="77.2">1</text>
<text x="206.3" y="77.2">2</text>
<text x="89.6" y="80">18</text>
<text x="93.7" y="78.7">IO14</text>
<text x="93.7" y="81.2">IO12</text>
<text x="126.8" y="83.8">CMD</text>
<text x="127.3" y="78.7">SD0</text>
<text x="127.7" y="81.2">CLK</text>
<text x="133.3" y="82.5">30</text>
<text x="133.3" y="80">31</text>
<text x="200.2" y="79.7">3</text>
<text x="200.2" y="82.2">5</text>
<text x="206.3" y="79.7">4</text>
<text x="206.3" y="82.2">6</text>
<text x="89.6" y="85">20</text>
<text x="89.6" y="87.6">21</text>
<text x="93.7" y="86.3">IO13</text>
<text x="93.7" y="88.8">IO15</text>
<text x="127.3" y="88.8">SD2</text>
<text x="127.3" y="86.3">SD3</text>
<text x="133.3" y="87.6">28</text>
<text x="133.3" y="85">29</text>
<text x="89.6" y="90.1">22</text>
<text x="89.6" y="95.1">24</text>
<text x="93.7" y="91.3">IO2</text>
<text x="93.7" y="93.9">IO0</text>
<text x="126.4" y="91.3">IO17</text>
<text x="133.3" y="95.1">25</text>
<text x="133.3" y="90.1">27</text>
<text x="93.7" y="96.4">IO4</text>
<text x="126.4" y="96.4">IO16</text>
<text x="193.5" y="110.3">1</text>
<text x="196.1" y="111.6">1A</text>
<text x="206.5" y="111.6">1Y</text>
<text x="210.5" y="110.3">6</text>
<text x="193.5" y="115.4">3</text>
<text x="196.1" y="116.6">2A</text>
<text x="206.5" y="116.6">2Y</text>
<text x="210.5" y="115.4">4</text>
<text x="68.4" y="136.9">1</text>
<text x="90.4" y="136.9">6</text>
<text x="68.4" y="141.9">3</text>
<text x="70.9" y="138.1">SCL</text>
<text x="70.9" y="143.2">ADD1</text>
<text x="82.5" y="140.7">ADD0</text>
<text x="84.2" y="138.1">SDA</text>
<text x="85.7" y="143.2">V+</text>
<text x="90.4" y="141.9">4</text>
<text x="90.4" y="139.4">5</text>
<text x="194.8" y="144.5">1</text>
<text x="194.8" y="149.5">3</text>
<text x="197.4" y="145.7">1A</text>
<text x="207.7" y="145.7">1Y</text>
<text x="211.7" y="149.5">4</text>
<text x="211.7" y="144.5">6</text>
<text x="197.4" y="150.8">2A</text>
<text x="207.7" y="150.8">2Y</text>
</g>
<g font-size="2.4">
<text x="126.9" y="35.7">GND</text>
<text x="133.3" y="34.4">49</text>
<text x="193.5" y="112.8">2</text>
<text x="196.1" y="114.1">GND</text>
<text x="68.4" y="139.4">2</text>
<text x="70.9" y="140.7">GND</text>
<text x="194.8" y="147">2</text>
<text x="197.4" y="148.2">GND</text>
</g>
<g font-size="2.4" fill="#f00">
<text x="91.1" y="37">1</text>
<text x="93.7" y="38.2">VDDA</text>
<text x="91.1" y="42">3</text>
<text x="91.1" y="44.6">4</text>
<text x="93.7" y="43.3">VDDA3P3</text>
<text x="93.7" y="45.8">VDDA3P3</text>
<text x="125.4" y="43.3">VDDA</text>
<text x="133.3" y="42">46</text>
<text x="125.4" y="50.9">VDDA</text>
<text x="133.3" y="49.6">43</text>
<text x="133.3" y="64.8">37</text>
<text x="116.3" y="66.1">VDD3P3_CPU</text>
<text x="93.7" y="83.8">VDD3P3_RTC</text>
<text x="119.2" y="93.9">VDD_SDIO</text>
<text x="133.3" y="92.6">26</text>
<text x="210.5" y="112.8">5</text>
<text x="204.5" y="114.1">VCC</text>
<text x="205.8" y="148.2">VCC</text>
<text x="211.7" y="147">5</text>
</g>
<g font-size="2.2" fill="#838383">
<text x="205.8" y="34.1">RXL</text>
<text x="205.8" y="41.7">TXC</text>
<text x="205.8" y="39.1">TXL</text>
<text x="205.8" y="36.6">RXC</text>
<text x="188.1" y="58.1">DS18</text>
<text x="205.8" y="55.6">GND</text>
<text x="205.8" y="60.6">3.3V</text>
<text x="189.4" y="75.8">RXD</text>
<text x="214.6" y="75.8">TXD</text>
<text x="189.4" y="78.3">3.3V</text>
<text x="83.1" y="84.6">SDA</text>
<text x="83.1" y="87.2">SCL</text>
<text x="83.1" y="94.8">DS18</text>
<text x="176.7" y="109.9">GPIO25</text>
<text x="227.3" y="109.9">RXC</text>
<text x="238.7" y="112.5">5V</text>
<text x="176.7" y="115">GPIO33</text>
<text x="227.3" y="115">RXL</text>
<text x="52.8" y="136.5">SCL</text>
<text x="112.2" y="136.5">SDA</text>
<text x="186.8" y="144.1">TXL</text>
<text x="186.8" y="149.1">TXC</text>
<text x="215.9" y="144.1">GPIO26</text>
<text x="215.9" y="149.1">GPIO27</text>
<text x="215.9" y="146.6">3.3V</text>
</g>
<g font-size="2.2" fill="#360">
<text x="83.1" y="36.6">3.3V</text>
<text x="147.6" y="41.7">3.3V</text>
<text x="81.9" y="44.2">3.3V</text>
<text x="84.4" y="56.8">RST</text>
<text x="80.6" y="66.9">GPIO33</text>
<text x="80.6" y="69.5">GPIO25</text>
<text x="80.6" y="72">GPIO26</text>
<text x="80.6" y="74.5">GPIO27</text>
<text x="83.1" y="82.1">3.3V 19</text>
<text x="189.4" y="80.8">Boot</text>
<text x="83.1" y="92.2">Boot 23</text>
<text x="100.8" y="141.5">3.3V</text>
</g>
</svg>
